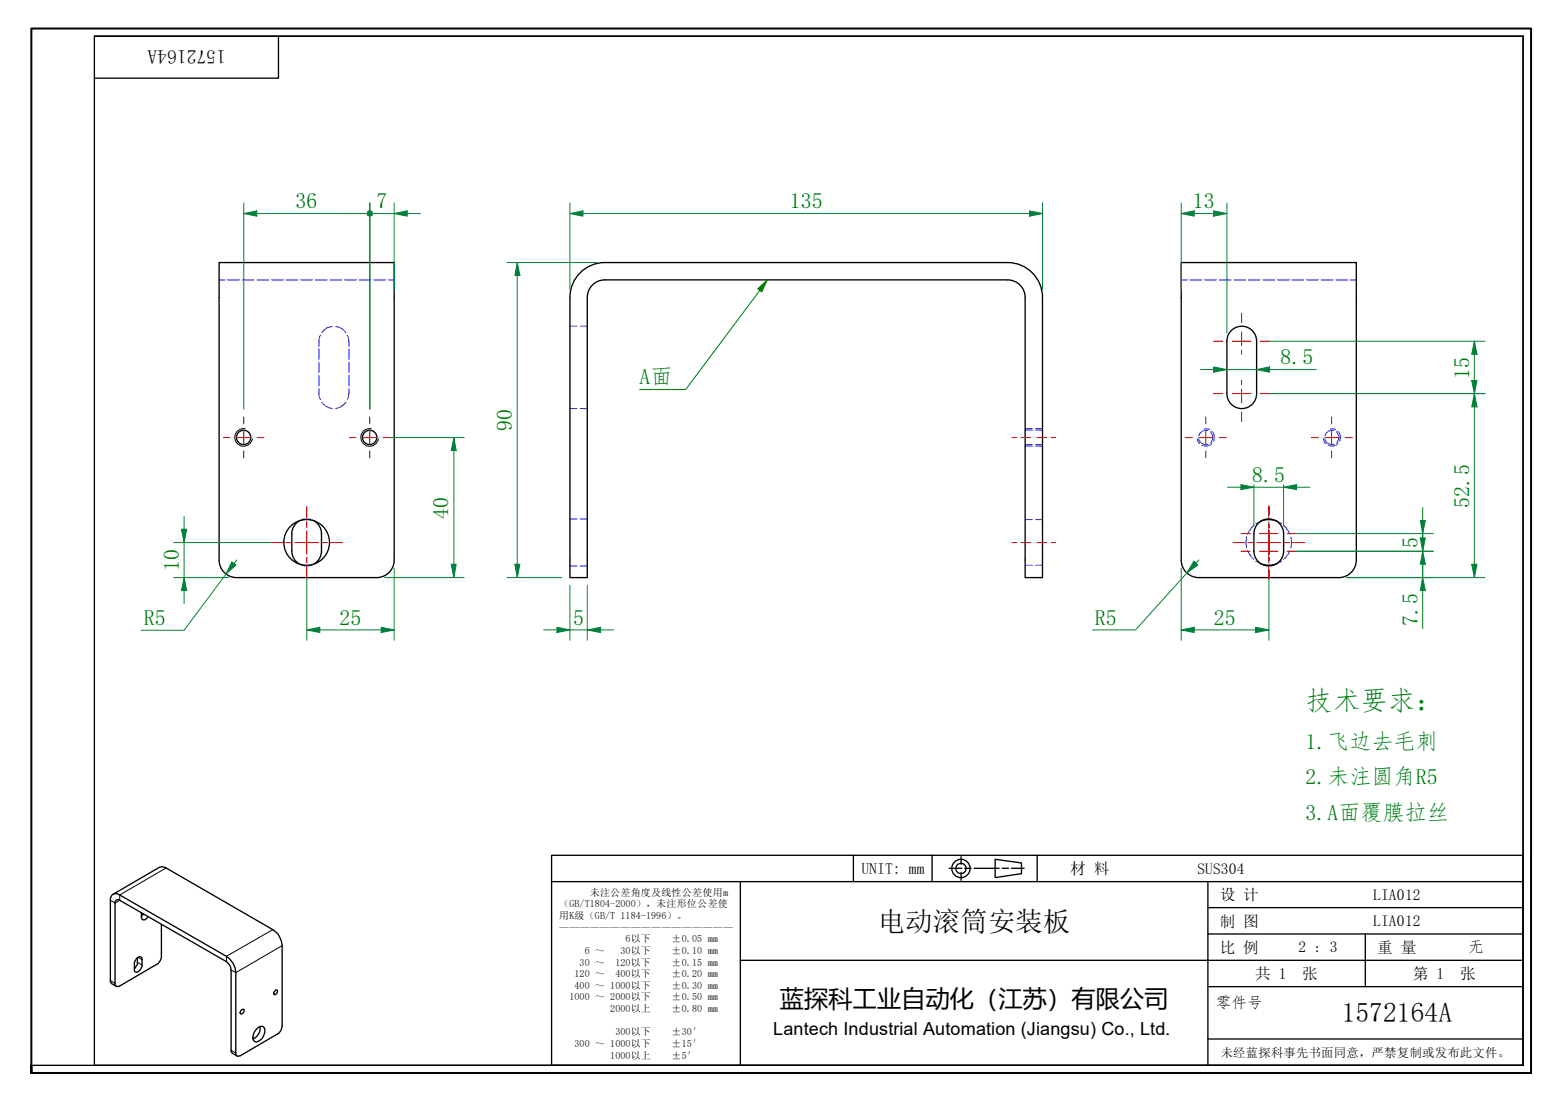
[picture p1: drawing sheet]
<svg xmlns="http://www.w3.org/2000/svg" width="297mm" height="210mm" viewBox="0 0 297 210" stroke-linecap="round" stroke-linejoin="round" font-family="sans-serif">
<g fill="none" stroke="#00f" stroke-width=".19">
<path d="M41.7 53.3h1.2M43.4 53.3h2.2M46.2 53.3h2.2M49 53.3h2.2M51.8 53.3h2.2M54.5 53.3h2.2M57.3 53.3h2.2M60.1 53.3h2.2M62.9 53.3h2.2M65.6 53.3h2.2M68.4 53.3h2.2M71.2 53.3h2.2"/>
<path d="M74 53.3h1.1M224.9 53.3h1.2M226.6 53.3h2.2M229.4 53.3h2.2M232.2 53.3h2.2M234.9 53.3h2.3M237.7 53.3h2.2M240.5 53.3h2.2M243.3 53.3h2.2M246 53.3h2.2M248.8 53.3h2.2M251.6 53.3h2.2"/>
<path d="M254.4 53.3h2.2M257.1 53.3h1.2M60.7 74v1l.1 .8 .2 .3M60.7 66.5v2M60.7 69v2M60.7 71.5v2M61 63.9l-.2 .3-.1 .8v1M61.3 76.6a2.68 2.68 0 0 0 1.9 1.2M63.2 62.2a2.32 2.32 0 0 0-1.9 1.1M63.9 62.2a2.32 2.32 0 0 1 1.9 1.1M65.8 76.6a2.68 2.68 0 0 1-1.9 1.2M66.1 63.9l.2 .3 .1 .8v1"/>
<path d="M66.4 74v1l-.1 .8-.2 .3M66.4 66.5v2M66.4 69v2M66.4 71.5v2M108.5 62.1h1.4M108.5 77.8h1.4M110.5 62.1h1.3M110.5 77.8h1.3M58.1 98.8l-.5 .1-.7 .4M58.7 98.8l1.2 .5M108.5 98.8h1.4M110.5 98.8h1.3"/>
<path d="M195.2 99h1.3M195.2 82h1.3M195.2 84.7h1.3M195.2 81.6h1.3M195.2 85h1.3M197.2 99h1.3M197.2 82h1.3M197.2 84.7h1.3M197.2 81.6h1.3M197.2 85h1.3M228 83.6l.2 .6 .3 .3M228.2 83.6a1.44 1.44 0 0 0 1.8 1"/>
<path d="M229.3 81.7l1 .1M230 82a1.44 1.44 0 0 0-1.8 1M230.5 82.3a1.46 1.46 0 0 1 0 2.1M230.7 82.1a1.62 1.62 0 0 1 .4 1.9M230.8 84.4a1.62 1.62 0 0 1-1.9 .4M240.1 99.3l-1 .4M243.1 99.3l.9 .4M252 83.6l.2 .6 .3 .3M252.2 83.6a1.44 1.44 0 0 0 1.8 1M253.3 81.7l1 .1M254 82a1.44 1.44 0 0 0-1.8 1M254.5 82.3a1.46 1.46 0 0 1 0 2.1"/>
<path d="M254.7 82.1a1.62 1.62 0 0 1 .4 1.9M254.8 84.4a1.62 1.62 0 0 1-1.9 .4M56.9 107.4l.7 .3 .5 .1M59.9 107.4l-1.2 .4M108.5 107.8h1.4M110.5 107.8h1.3M195.2 107.7h1.3M197.2 107.7h1.3M237.4 102.3l-.2 1 .2 1.1M237.6 104.9l.8 1.3 .4 .3M238.8 100.1l-.4 .3-.8 1.4M239.1 106.9l1 .5"/>
<path d="M244 106.9l-.9 .5M244.4 100.1l.4 .3 .8 1.4M245.6 104.9l-.8 1.3-.4 .3M245.8 102.3l.1 1-.1 1.1"/>
</g>
<g fill="none" stroke="#000" stroke-width=".25">
<path d="M108.5 56.7v53.3h3.3v-53.3M115.2 53.3a3.3 3.3 0 0 0-3.4 3.3M115.2 50a6.6 6.6 0 0 0-6.7 6.6M115.2 50h76.6M115.2 53.3h76.6M191.9 53.3a3.3 3.3 0 0 1 3.3 3.3M191.9 50a6.6 6.6 0 0 1 6.6 6.6M195.2 56.7v53.3h3.3v-53.3M234.2 63.2a2.83 2.83 0 0 1 3.2-.9 2.83 2.83 0 0 1 1.9 2.7v10a2.83 2.83 0 0 1-2.9 2.8 2.83 2.83 0 0 1-2.8-2.8v-10l.1-.7zM56.9 99.3a2.83 2.83 0 0 0-1.3 2.4M59.9 99.3a2.83 2.83 0 0 1 1.3 2.4M243.1 99.2l-1.5-.2-1.5 .2"/>
<path d="M41.7 106.7v-56.7h33.4v56.7M41.7 106.7a3.3 3.3 0 0 0 3.4 3.3M55.6 101.6v3.4M55.6 105a2.83 2.83 0 0 0 1.3 2.4M61.2 101.6v3.4M61.2 105a2.83 2.83 0 0 1-1.3 2.4M75.1 106.7a3.3 3.3 0 0 1-3.4 3.3h-26.6M224.9 106.7v-56.7h33.4v56.7M224.9 106.7a3.3 3.3 0 0 0 3.4 3.3M238.8 101.7a2.83 2.83 0 0 1 2.8-2.9 2.83 2.83 0 0 1 2.8 2.9M238.8 101.6v3.4M238.8 105a2.83 2.83 0 0 0 2.8 2.8 2.83 2.83 0 0 0 2.8-2.8"/>
<path d="M240.1 107.4l1.5 .3 1.5-.3M244.4 101.6v3.4M258.3 106.7a3.3 3.3 0 0 1-3.4 3.3h-26.6M21.5 170.3l8.9-5.1a1.19 1.19 0 0 1 1.2 .1l20.3 11.8a3.9 3.9 0 0 1 1.8 3v15.3l-.1 .6-.5 .8-7.3 4.3a.54 .54 0 0 1-.6 0 .54 .54 0 0 1-.3-.5v-15.3a3.9 3.9 0 0 0-1.8-3.1l-20.3-11.7a1.08 1.08 0 0 0-1.3-.2 1.08 1.08 0 0 0-.5 1.2v15.5l.3 .4 .9 .5M26.9 173.8l.2 1.3a.8 .8 0 0 0 1.1-.5M27.3 174.1l-.4 .4M30.7 176.1v6.4l-.2 .5-.4 .6-7.3 4.2a.54 .54 0 0 1-.6 .1 .54 .54 0 0 1-.3-.6v-15.3a.54 .54 0 0 1 .3-.6 .54 .54 0 0 1 .6 .1l20.3 11.7 .5 .4 .3 .5 .1 .7v15.5l.3 .3 .8 .5M26 182.6l.2-.2a.47 .47 0 0 1 .6-.1 .47 .47 0 0 1 .3 .5 2.06 2.06 0 0 1-.5 2 .52 .52 0 0 1-.6 .4 .52 .52 0 0 1-.4-.6 2.31 2.31 0 0 1 .4-2zM26.2 182.4a1.97 1.97 0 0 1-.6 2.1M46 192.4l.4-.2a.57 .57 0 0 1 0 .7 .57 .57 0 0 1-.6 .2l-.1-.2zM48.6 196.3l.3-.3a.82 .82 0 0 1 .8-.5 .82 .82 0 0 1 .7 .5 2.13 2.13 0 0 1-1.8 2.5 1.42 1.42 0 0 1 0-2.2zM49.5 195.6a2.3 2.3 0 0 1-1.3 2.3"/>
<path d="M52.4 188.7l.4-.1a.57 .57 0 0 1-.1 .6 .57 .57 0 0 1-.6 .2v-.4z"/>
<circle cx="46.4" cy="83.3" r="1.37"/>
<circle cx="70.4" cy="83.3" r="1.37"/>
<circle cx="58.4" cy="103.3" r="4.4"/>
</g>
<path d="M46.7 81.7a1.68 1.68 0 0 0-2 1.3 1.68 1.68 0 0 0 1.4 2 1.68 1.68 0 0 0 1.9-1.4M70.7 81.7a1.68 1.68 0 0 0-2 1.3 1.68 1.68 0 0 0 1.4 2 1.68 1.68 0 0 0 1.9-1.4M31.6 165.3l-8.8 5.2v1l-.9 .5-.9-.5M51.9 177.1l-8.8 5.1v1M21 186.8l.9 .5M26.2 183.3l.9 .5M26.3 182.3l.8 .5M53.7 180.1l-8.8 5.2-.9-.5M44 200.1l.9 .5" fill="none" stroke="#000" stroke-width=".19"/>
<path d="M6 204.4v-1.5v1.5M6 202.9v-197.5h285.5v199h-285.5" fill="none" stroke="#000" stroke-width=".38"/>
<path d="M18 6.9h272v196h-272zM18 6.9h272M53 6.9v8h-35M290 6.9v196h-284" fill="none" stroke="#000" stroke-width=".25"/>
<g fill="none" stroke="#000" stroke-width=".25">
<path d="M105 162.9h185v40h-185zM105 167.9h185M141 167.9v35M162.5 162.9v5M177.5 162.9v5M180.7 165.4h2.4M183 163.2v1.4M183 166.2v1.5M183.7 165.4h1.2M185.5 165.4h4.7M189.5 163.7l5 .7v2l-5 .8zM190.8 165.4h1.2"/>
<path d="M192.6 165.4h2.4M197.5 162.9v5M230 167.9v35M230 177.9h60M230 172.9h60M260 177.9v10M291.5 162.9v41.5h-186.5M141 182.9h149M230 197.9h60M230 187.9h60"/>
<circle cx="183" cy="165.4" r="1.75"/>
<circle cx="183" cy="165.4" r=".98"/>
</g>
<path d="M192.7 83.3h.8M194.4 83.3h1.9M197.4 83.3h1.9M200.2 83.3h.8M192.7 103.3h.8M194.4 103.3h1.9M197.4 103.3h1.9M200.2 103.3h.8" fill="none" stroke="#f00" stroke-width=".19"/>
<g fill="none" stroke="#f00" stroke-width=".19">
<path d="M46.4 79.4v1.3M70.4 79.4v1.3M229.6 79.4v1.3M253.6 79.4v1.3M42.5 83.3h1.3M45.1 83.3h2.6M46.4 82v2.6M46.4 85.9v1.3M49 83.3h1.3M58.4 96.5v2.3M58.4 99.3v1.2M66.5 83.3h1.3"/>
<path d="M69.1 83.3h2.6M70.4 82v2.6M70.4 85.9v1.3M73 83.3h1.3M225.7 83.3h1.3M228.3 83.3h2.6M229.6 82v2.6M229.6 85.9v1.3M232.2 83.3h1.3M241.6 96.5v2.3M241.6 99.3v1.2M249.7 83.3h1.3"/>
<path d="M252.3 83.3h2.6M253.6 82v2.6M253.6 85.9v1.3M256.2 83.3h1.3M51.6 103.3h2.2M54.4 103.3h1.2M56.1 103.3h4.5M58.4 101.1v4.5M58.4 106.1v1.2M58.4 107.9v2.2M61.2 103.3h1.2M62.9 103.3h2.3"/>
<path d="M234.8 103.3h2.2M237.6 103.3h1.2M239.3 103.3h4.5M241.6 101.1v4.5M241.6 106.1v1.2M241.6 107.9v2.2M244.4 103.3h1.2M246.1 103.3h2.3"/>
</g>
<path d="M108.5 40.7h2.5" fill="none" stroke="#00803f" stroke-width=".19"/>
<path d="M108.5 40.7l2.5-.5v1z" fill="#00803f"/>
<path d="M108.5 40.7l2.5-.5v1zM196 40.7h2.5" fill="none" stroke="#00803f" stroke-width=".19"/>
<path d="M196 40.2l2.5 .5-2.5 .5z" fill="#00803f"/>
<path d="M108.5 38.6v16.6M198.5 38.6v16.6M111 40.7h85M196 40.2l2.5 .5-2.5 .5zM106 120h2.5" fill="none" stroke="#00803f" stroke-width=".19"/>
<path d="M106 119.5l2.5 .5-2.5 .5z" fill="#00803f"/>
<path d="M106 119.5l2.5 .5-2.5 .5zM111.8 120h2.6" fill="none" stroke="#00803f" stroke-width=".19"/>
<path d="M111.8 120l2.6-.5v1z" fill="#00803f"/>
<path d="M98.5 50v2.5M103.5 120h2.5M108.5 120h3.3M108.5 111.5v10.5M111.8 120l2.6-.5v1zM111.8 111.5v10.5M114.4 120h2.4" fill="none" stroke="#00803f" stroke-width=".19"/>
<path d="M98.5 50l.5 2.5h-1z" fill="#00803f"/>
<path d="M98.5 50l.5 2.5h-1zM98.5 107.5v2.5" fill="none" stroke="#00803f" stroke-width=".19"/>
<path d="M98 107.5h1l-.5 2.5z" fill="#00803f"/>
<path d="M46.4 40.7h2.5M96.5 50h17.2M98.5 52.5v55M96.5 110h10.5M98 107.5h1l-.5 2.5z" fill="none" stroke="#00803f" stroke-width=".19"/>
<g fill="none" stroke="#f00" stroke-width=".19">
<path d="M236.4 59.7v1.7M231.1 75h1.8M231.1 65h1.8M234.6 75h3.6M234.6 65h3.6M236.4 63.2v2.6M236.4 66.6v.9M236.4 72.5v.8M236.4 74.1v2.6M236.4 78.5v1.8M240 75h1.7M240 65h1.7"/>
<path d="M241.6 96.3v1.8M241.6 99.9v6.9M236.3 101.6h1.8M236.3 105h1.8M239.8 101.6h3.5M239.8 105h3.5M241.6 108.6v1.7M245.1 101.6h1.8M245.1 105h1.8"/>
</g>
<path d="M46.4 40.7l2.5-.5v1z" fill="#00803f"/>
<path d="M46.4 40.7l2.5-.5v1zM67.9 40.7h1.9" fill="none" stroke="#00803f" stroke-width=".19"/>
<circle cx="70.4" cy="40.7" r=".62" fill="#00803f"/>
<path d="M46.4 38.6v39.3M70.4 38.6v39.3M48.9 40.7h20.9" fill="none" stroke="#00803f" stroke-width=".19"/>
<circle cx="70.4" cy="40.7" r=".62" fill="#00803f"/>
<path d="M75.1 40.7h2.4" fill="none" stroke="#00803f" stroke-width=".19"/>
<path d="M75.1 40.7l2.4-.5v1z" fill="#00803f"/>
<path d="M70.4 38.6v39.3M75.1 38.6v16.6M65.4 40.7h2.5M70.4 40.7h4.7M75.1 40.7l2.4-.5v1zM77.5 40.7h2.6M86.4 107.5v2.5" fill="none" stroke="#00803f" stroke-width=".19"/>
<path d="M85.9 107.5h1l-.5 2.5z" fill="#00803f"/>
<path d="M86.4 83.3v2.5M85.9 107.5h1l-.5 2.5z" fill="none" stroke="#00803f" stroke-width=".19"/>
<path d="M86.4 83.3l.5 2.5h-1z" fill="#00803f"/>
<path d="M74.3 83.3h14.1M86.4 83.3l.5 2.5h-1zM86.4 85.8v21.7M35.1 100.8v2.5M73.2 110h15.2" fill="none" stroke="#00803f" stroke-width=".19"/>
<path d="M34.5 100.8h1.1l-.5 2.5z" fill="#00803f"/>
<path d="M34.5 100.8h1.1l-.5 2.5zM35.1 110v2.5" fill="none" stroke="#00803f" stroke-width=".19"/>
<path d="M35.1 110l.5 2.5h-1.1z" fill="#00803f"/>
<path d="M35.1 98.3v2.5M33.1 110h10.5M33.1 103.3h18.5M35.1 110l.5 2.5h-1.1zM35.1 103.3v6.7M35.1 112.5v2.5M58.4 120h2.5" fill="none" stroke="#00803f" stroke-width=".19"/>
<path d="M58.4 120l2.5-.5v1z" fill="#00803f"/>
<path d="M58.4 120l2.5-.5v1zM72.6 120h2.5" fill="none" stroke="#00803f" stroke-width=".19"/>
<path d="M72.6 119.5l2.5 .5-2.5 .5z" fill="#00803f"/>
<path d="M231.1 40.7h2.5M58.4 110.1v11.9M60.9 120h11.7M72.6 119.5l2.5 .5-2.5 .5zM75.1 108.2v13.8" fill="none" stroke="#00803f" stroke-width=".19"/>
<path d="M231.1 40.2l2.5 .5-2.5 .5z" fill="#00803f"/>
<path d="M224.9 40.7h2.5M231.1 40.2l2.5 .5-2.5 .5z" fill="none" stroke="#00803f" stroke-width=".19"/>
<path d="M224.9 40.7l2.5-.5v1z" fill="#00803f"/>
<path d="M224.9 38.6v16.6M233.6 38.6v24.9M224.9 40.7l2.5-.5v1zM227.4 40.7h3.7M239.1 120h2.5" fill="none" stroke="#00803f" stroke-width=".19"/>
<path d="M239.1 119.5l2.5 .5-2.5 .5z" fill="#00803f"/>
<path d="M224.9 120h2.5M239.1 119.5l2.5 .5-2.5 .5z" fill="none" stroke="#00803f" stroke-width=".19"/>
<path d="M224.9 120l2.5-.5v1z" fill="#00803f"/>
<path d="M224.9 120l2.5-.5v1zM224.9 108.2v13.8M227.4 120h11.7M241.6 110.3v11.7M270.9 110v2.5" fill="none" stroke="#00803f" stroke-width=".19"/>
<path d="M270.9 110l.5 2.5h-1z" fill="#00803f"/>
<path d="M270.9 110l.5 2.5h-1zM270.9 102.5v2.5" fill="none" stroke="#00803f" stroke-width=".19"/>
<path d="M270.4 102.5h1l-.5 2.5z" fill="#00803f"/>
<path d="M270.9 99.2v3.3M246.9 105h26M256.4 110h16.5M270.4 102.5h1l-.5 2.5zM270.9 105v5M270.9 112.5v7.2" fill="none" stroke="#00803f" stroke-width=".19"/>
<path d="M270.4 99.2h1l-.5 2.4z" fill="#00803f"/>
<path d="M270.4 99.2h1l-.5 2.4zM270.9 105v2.5" fill="none" stroke="#00803f" stroke-width=".19"/>
<path d="M270.9 105l.5 2.5h-1z" fill="#00803f"/>
<path d="M280.7 75v2.5M270.9 96.7v2.5M246.9 105h26M246.9 101.6h26M270.9 105l.5 2.5h-1zM270.9 101.6v3.4M270.9 107.5v2.5" fill="none" stroke="#00803f" stroke-width=".19"/>
<path d="M280.7 75l.5 2.5h-1z" fill="#00803f"/>
<path d="M280.7 75l.5 2.5h-1zM280.7 107.5v2.5" fill="none" stroke="#00803f" stroke-width=".19"/>
<path d="M280.2 107.5h1l-.5 2.5z" fill="#00803f"/>
<path d="M241.7 75h41.1M280.7 72.5v2.5M280.7 77.5v30M256.4 110h26.4M280.2 107.5h1l-.5 2.5z" fill="none" stroke="#00803f" stroke-width=".19"/>
<path d="M280.2 72.5h1l-.5 2.5z" fill="#00803f"/>
<path d="M280.2 72.5h1l-.5 2.5zM280.7 65v2.5" fill="none" stroke="#00803f" stroke-width=".19"/>
<path d="M280.7 65l.5 2.5h-1z" fill="#00803f"/>
<path d="M231.1 70.4h2.5M241.7 65h41.1M241.7 75h41.1M280.7 65l.5 2.5h-1zM280.7 67.5v5" fill="none" stroke="#00803f" stroke-width=".19"/>
<path d="M231.1 69.9l2.5 .5-2.5 .5z" fill="#00803f"/>
<path d="M231.1 69.9l2.5 .5-2.5 .5zM239.3 70.4h2.4" fill="none" stroke="#00803f" stroke-width=".19"/>
<path d="M239.3 70.4l2.4-.5v1z" fill="#00803f"/>
<path d="M228.6 70.4h2.5M233.6 70.4h5.7M239.3 70.4l2.4-.5v1zM241.7 70.4h8.9M236.3 92.8h2.5" fill="none" stroke="#00803f" stroke-width=".19"/>
<path d="M236.3 92.3l2.5 .5-2.5 .5z" fill="#00803f"/>
<path d="M236.3 92.3l2.5 .5-2.5 .5zM244.4 92.8h2.5" fill="none" stroke="#00803f" stroke-width=".19"/>
<path d="M244.4 92.8l2.5-.5v1z" fill="#00803f"/>
<path d="M233.7 92.8h2.6M238.8 92.8h5.6M238.8 92.3v7.9M244.4 92.8l2.5-.5v1zM244.4 92.3v7.9M246.9 92.8h2.5M44.6 107.4l-1.5 1.9" fill="none" stroke="#00803f" stroke-width=".19"/>
<path d="M44.1 107l.9 .6-1.9 1.7z" fill="#00803f"/>
<path d="M43.1 109.3l-8 10.8h-8.2M44.1 107l.9 .6-1.9 1.7zM45.1 106.7l-.5 .7M227.7 107.3l-1.7 1.8" fill="none" stroke="#00803f" stroke-width=".19"/>
<path d="M227.3 106.9l.8 .7-2.1 1.5z" fill="#00803f"/>
<path d="M226 109.1l-9.8 10.9h-8.2M227.3 106.9l.8 .7-2.1 1.5zM228.3 106.7l-.6 .6" fill="none" stroke="#00803f" stroke-width=".19"/>
<path d="M146.1 53.3l-1.4 2" fill="none" stroke="#008000" stroke-width=".19"/>
<path d="M144.3 55l1.8-1.7-1.1 2.3z" fill="#008000"/>
<path d="M144.3 55l1.8-1.7-1.1 2.3zM144.7 55.3l-14.1 18.9h-8.8" fill="none" stroke="#008000" stroke-width=".19"/>
<text font-size="5.2" fill="#008000" x="248.6" y="135.2">技术要求：</text>
<g font-size="5.2">
<text x="167.1" y="177.3">电动滚筒安装板</text>
<text x="255.5" y="194.7">1572164A</text>
</g>
<text font-size="4.6" x="148.5" y="191.9">蓝探科工业自动化（江苏）有限公司</text>
<g font-size="4.2" fill="#008000">
<text x="56.3" y="39.6">36</text>
<text x="71.7" y="39.6">7</text>
<text x="150.4" y="39.6">135</text>
<text x="227.1" y="39.6">13</text>
<text x="243.8" y="69.4">8.5</text>
<text x="121.8" y="73.1">A面</text>
<text x="279.7" y="72.1" transform="rotate(-90 279.7 72.1)">15</text>
<text x="97.5" y="82.1" transform="rotate(-90 97.5 82.1)">90</text>
<text x="238.4" y="91.7">8.5</text>
<text x="85.3" y="98.8" transform="rotate(-90 85.3 98.8)">40</text>
<text x="279.7" y="96.7" transform="rotate(-90 279.7 96.7)">52.5</text>
<text x="269.9" y="104.4" transform="rotate(-90 269.9 104.4)">5</text>
<text x="34" y="108.7" transform="rotate(-90 34 108.7)">10</text>
<text x="27.4" y="119">R5</text>
<text x="64.6" y="119">25</text>
<text x="109.2" y="119">5</text>
<text x="208.5" y="119">R5</text>
<text x="231.1" y="119">25</text>
<text x="269.9" y="119.3" transform="rotate(-90 269.9 119.3)">7.5</text>
<text x="248.6" y="142.7">1.飞边去毛刺</text>
<text x="248.6" y="149.4">2.未注圆角R5</text>
<text x="248.6" y="156.1">3.A面覆膜拉丝</text>
</g>
<text font-size="3.7" x="43" y="9.6" transform="rotate(180 43 9.6)">1572164A</text>
<text font-size="3.4" x="147.2" y="197.1">Lantech Industrial Automation (Jiangsu) Co., Ltd.</text>
<g font-size="3">
<text x="164" y="166.4">UNIT: mm</text>
<text x="203.8" y="166.5">材 料</text>
<text x="228" y="166.4">SUS304</text>
<text x="232.3" y="171.5">设 计</text>
<text x="261.5" y="171.4">LIA012</text>
<text x="232.3" y="176.5">制 图</text>
<text x="261.5" y="176.4">LIA012</text>
<text x="232.3" y="181.5">比 例</text>
<text x="247.3" y="181.4">2 : 3</text>
<text x="262.3" y="181.5">重 量</text>
<text x="279.5" y="181.4">无</text>
<text x="231.5" y="191.9">零件号</text>
<text x="239" y="186.5">共 1</text>
<text x="248" y="186.5">张</text>
<text x="269" y="186.5">第 1</text>
<text x="278" y="186.5">张</text>
</g>
<text font-size="2.3" x="232.5" y="201.3">未经蓝探科事先书面同意，严禁复制或发布此文件。</text>
<g font-size="1.9">
<text x="106.5" y="172.8">（GB/T1804-2000），未注形位公差使</text>
<text x="112.3" y="170.6">未注公差角度及线性公差使用m</text>
<text x="106.5" y="175">用K级（GB/T 1184-1996）。</text>
<text x="106.5" y="177.3">—————————————————</text>
<text x="119.1" y="179.5">6以下</text>
<text x="127.9" y="179.5">±0.05 mm</text>
<text x="110.4" y="183.9">30 ～</text>
<text x="111.4" y="181.7">6 ～</text>
<text x="117.2" y="183.9">120以下</text>
<text x="118.2" y="181.7">30以下</text>
<text x="127.9" y="181.7">±0.10 mm</text>
<text x="127.9" y="183.9">±0.15 mm</text>
<text x="108.5" y="190.5">1000 ～ 2000以下</text>
<text x="109.4" y="186.1">120 ～</text>
<text x="109.4" y="188.3">400 ～ 1000以下</text>
<text x="117.2" y="186.1">400以下</text>
<text x="127.9" y="186.1">±0.20 mm</text>
<text x="127.9" y="188.3">±0.30 mm</text>
<text x="127.9" y="190.5">±0.50 mm</text>
<text x="116.2" y="192.8">2000以上</text>
<text x="117.2" y="197.2">300以下</text>
<text x="127.9" y="192.8">±0.80 mm</text>
<text x="127.9" y="197.2">±30′</text>
<text x="109.4" y="199.4">300 ～ 1000以下</text>
<text x="116.2" y="201.6">1000以上</text>
<text x="127.9" y="199.4">±15′</text>
<text x="127.9" y="201.6">±5′</text>
</g>
</svg>
